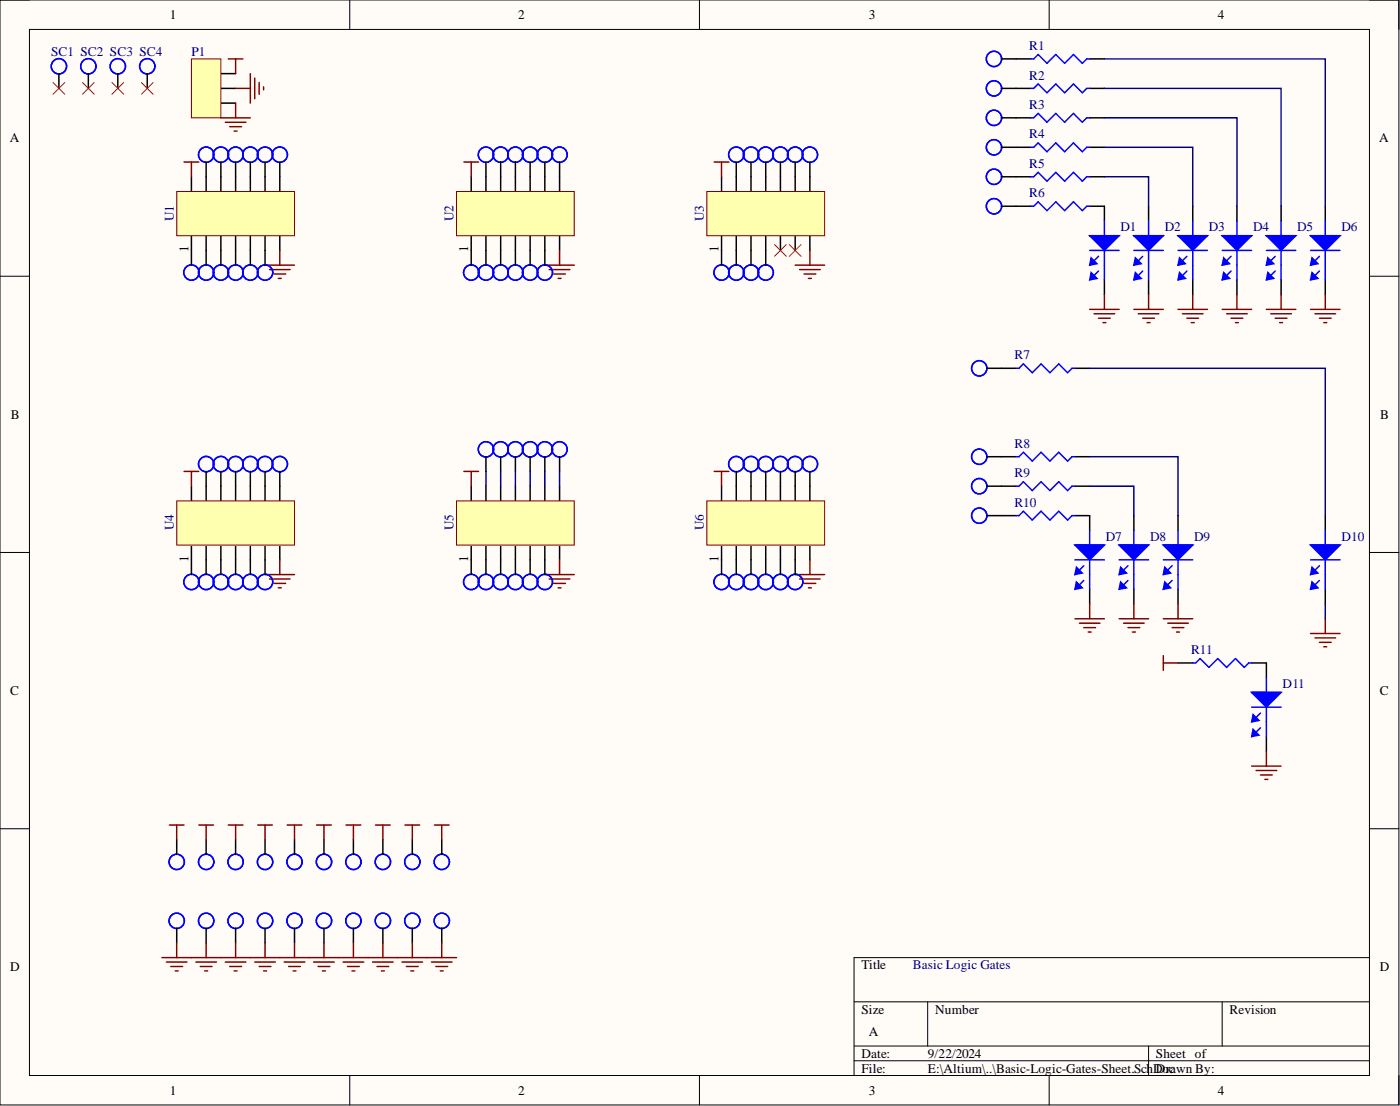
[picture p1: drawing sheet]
<svg xmlns="http://www.w3.org/2000/svg" width="241mm" height="190mm" viewBox="0 0 241 190" stroke-linecap="round" stroke-linejoin="round" font-family="sans-serif">
<path d="M0 0h241.1v190.3h-241.1z" fill-rule="evenodd" fill="#fffcf8"/>
<path d="M0 0h241.1v190.3h-241.1z" fill="none" stroke="#000" stroke-width=".17"/>
<path d="M5.1 5.1h230.9v180.1h-230.9z" fill-rule="evenodd" fill="#fffcf8"/>
<g fill="none" stroke="#000" stroke-width=".17">
<path d="M0 0h5.1M60.3 0v5.1M120.6 0v5.1M180.8 0v5.1M236 0h5.1v5.1M5.1 5.1h230.9v180.1h-230.9zM0 47.6h5.1M236 47.6h5.1M0 95.2h5.1M236 95.2h5.1M0 142.7h5.1M236 142.7h5.1"/>
<path d="M147.2 172.6h88.8M159.9 172.6v7.6M210.7 172.6v7.6M236 164.9h-88.8v20.3M60.3 185.2v5.1M120.6 185.2v5.1M147.2 180.2h88.8M147.2 182.7h88.8M180.8 185.2v5.1M198 180.2v5M241.1 185.2v5.1"/>
</g>
<g fill="none" stroke="#000" stroke-width=".25">
<path d="M81.2 30.4v2.6M83.8 30.4v2.6M86.3 30.4v2.6M88.8 30.4v2.6M91.4 30.4v2.6M93.9 30.4v2.6M96.4 30.4v2.6M81.2 40.6v2.5M83.8 40.6v2.5M86.3 40.6v2.5M88.8 40.6v2.5M91.4 40.6v2.5"/>
<path d="M93.9 40.6v2.5M96.4 40.6v2.5"/>
</g>
<path d="M78.7 33h20.3v7.6h-20.3z" fill-rule="evenodd" fill="#ffffb0"/>
<path d="M78.7 33h20.3v7.6h-20.3z" fill="none" stroke="#800000" stroke-width=".17"/>
<g fill="none" stroke="#000" stroke-width=".25">
<path d="M124.4 30.4v2.6M126.9 30.4v2.6M129.4 30.4v2.6M132 30.4v2.6M134.5 30.4v2.6M137.1 30.4v2.6M139.6 30.4v2.6M124.4 40.6v2.5M126.9 40.6v2.5M129.4 40.6v2.5M132 40.6v2.5M134.5 40.6v2.5"/>
<path d="M137.1 40.6v2.5M139.6 40.6v2.5"/>
</g>
<path d="M121.8 33h20.3v7.6h-20.3z" fill-rule="evenodd" fill="#ffffb0"/>
<path d="M121.8 33h20.3v7.6h-20.3z" fill="none" stroke="#800000" stroke-width=".17"/>
<g fill="none" stroke="#000" stroke-width=".25">
<path d="M33 30.4v2.6M35.5 30.4v2.6M38.1 30.4v2.6M40.6 30.4v2.6M43.1 30.4v2.6M45.7 30.4v2.6M48.2 30.4v2.6M33 40.6v2.5M35.5 40.6v2.5M38.1 40.6v2.5M40.6 40.6v2.5M43.1 40.6v2.5"/>
<path d="M45.7 40.6v2.5M48.2 40.6v2.5"/>
</g>
<path d="M30.5 33h20.3v7.6h-20.3z" fill-rule="evenodd" fill="#ffffb0"/>
<path d="M30.5 33h20.3v7.6h-20.3z" fill="none" stroke="#800000" stroke-width=".17"/>
<g fill="none" stroke="#000" stroke-width=".25">
<path d="M33 83.7v2.6M33 93.9v2.5M35.5 83.7v2.6M35.5 93.9v2.5M38.1 83.7v2.6M38.1 93.9v2.5M40.6 83.7v2.6M40.6 93.9v2.5M43.1 83.7v2.6M43.1 93.9v2.5M45.7 83.7v2.6M45.7 93.9v2.5"/>
<path d="M48.2 83.7v2.6M48.2 93.9v2.5"/>
</g>
<path d="M30.5 86.3h20.3v7.6h-20.3z" fill-rule="evenodd" fill="#ffffb0"/>
<path d="M30.5 86.3h20.3v7.6h-20.3z" fill="none" stroke="#800000" stroke-width=".17"/>
<g fill="none" stroke="#000" stroke-width=".25">
<path d="M81.2 83.7v2.6M81.2 93.9v2.5M83.8 83.7v2.6M83.8 93.9v2.5M86.3 83.7v2.6M86.3 93.9v2.5M88.8 83.7v2.6M88.8 93.9v2.5M91.4 83.7v2.6M91.4 93.9v2.5M93.9 83.7v2.6M93.9 93.9v2.5"/>
<path d="M96.4 83.7v2.6M96.4 93.9v2.5"/>
</g>
<path d="M78.7 86.3h20.3v7.6h-20.3z" fill-rule="evenodd" fill="#ffffb0"/>
<path d="M78.7 86.3h20.3v7.6h-20.3z" fill="none" stroke="#800000" stroke-width=".17"/>
<g fill="none" stroke="#000" stroke-width=".25">
<path d="M124.4 83.7v2.6M124.4 93.9v2.5M126.9 83.7v2.6M126.9 93.9v2.5M129.4 83.7v2.6M129.4 93.9v2.5M132 83.7v2.6M132 93.9v2.5M134.5 83.7v2.6M134.5 93.9v2.5M137.1 83.7v2.6M137.1 93.9v2.5"/>
<path d="M139.6 83.7v2.6M139.6 93.9v2.5"/>
</g>
<path d="M121.8 86.3h20.3v7.6h-20.3z" fill-rule="evenodd" fill="#ffffb0"/>
<path d="M121.8 86.3h20.3v7.6h-20.3z" fill="none" stroke="#800000" stroke-width=".17"/>
<g fill="none" stroke="#800000" stroke-width=".25">
<path d="M45.7 45.7h5.1M46.4 46.4h3.6M47.2 47.2h2M48 48h.5M48.2 43.1v2.6M93.9 45.7h5.1M94.7 46.4h3.5M95.4 47.2h2.1M96.2 48h.5M96.4 43.1v2.6M137.1 45.7h5M137.8 46.4h3.6"/>
<path d="M138.6 47.2h2M139.3 48h.5M139.6 43.1v2.6M45.7 99h5.1M46.4 99.7h3.6M48.2 96.4v2.6M93.9 99h5.1M94.7 99.7h3.5M96.4 96.4v2.6M137.1 99h5M137.8 99.7h3.6M139.6 96.4v2.6"/>
<path d="M47.2 100.5h2M48 101.2h.5M95.4 100.5h2.1M96.2 101.2h.5M138.6 100.5h2M139.3 101.2h.5"/>
</g>
<path d="M190.4 35.5v2.6M190.4 48.2v2.5" fill="none" stroke="#000" stroke-width=".25"/>
<path d="M190.4 38.1v2.5M187.8 40.6h5.1M190.4 45.7v2.5" fill="none" stroke="#00f" stroke-width=".25"/>
<path d="M187.8 40.6h5.1l-2.5 2.5z" fill="#00f"/>
<path d="M187.8 40.6h5.1l-2.5 2.5zM187.8 43.1h5.1M189.3 44.2l-1.5 1.5M190.4 43.1v2.6" fill="none" stroke="#00f" stroke-width=".25"/>
<path d="M188.1 44.4l1 1-1.3 .3z" fill="#00f"/>
<path d="M188.1 44.4l1 1-1.3 .3zM189.3 46.7l-1.5 1.5" fill="none" stroke="#00f" stroke-width=".25"/>
<path d="M188.1 46.9l1 1.1-1.3 .2z" fill="#00f"/>
<path d="M198 38.1v2.5M188.1 46.9l1 1.1-1.3 .2zM195.4 40.6h5.1M198 45.7v2.5" fill="none" stroke="#00f" stroke-width=".25"/>
<path d="M198 35.5v2.6M198 48.2v2.5" fill="none" stroke="#000" stroke-width=".25"/>
<path d="M195.4 40.6h5.1l-2.5 2.5z" fill="#00f"/>
<path d="M195.4 40.6h5.1l-2.5 2.5zM195.4 43.1h5.1M196.9 44.2l-1.5 1.5M198 43.1v2.6" fill="none" stroke="#00f" stroke-width=".25"/>
<path d="M195.7 44.4l1 1-1.3 .3z" fill="#00f"/>
<path d="M195.7 44.4l1 1-1.3 .3zM196.9 46.7l-1.5 1.5" fill="none" stroke="#00f" stroke-width=".25"/>
<path d="M195.7 46.9l1 1.1-1.3 .2z" fill="#00f"/>
<path d="M205.6 38.1v2.5M195.7 46.9l1 1.1-1.3 .2zM203 40.6h5.1M205.6 45.7v2.5" fill="none" stroke="#00f" stroke-width=".25"/>
<path d="M205.6 35.5v2.6M205.6 48.2v2.5" fill="none" stroke="#000" stroke-width=".25"/>
<path d="M203 40.6h5.1l-2.5 2.5z" fill="#00f"/>
<path d="M203 40.6h5.1l-2.5 2.5zM203 43.1h5.1M204.6 44.2l-1.6 1.5M205.6 43.1v2.6" fill="none" stroke="#00f" stroke-width=".25"/>
<path d="M203.3 44.4l1 1-1.3 .3z" fill="#00f"/>
<path d="M203.3 44.4l1 1-1.3 .3zM204.6 46.7l-1.6 1.5" fill="none" stroke="#00f" stroke-width=".25"/>
<path d="M203.3 46.9l1 1.1-1.3 .2z" fill="#00f"/>
<path d="M213.2 38.1v2.5M203.3 46.9l1 1.1-1.3 .2zM210.7 40.6h5M213.2 45.7v2.5" fill="none" stroke="#00f" stroke-width=".25"/>
<path d="M213.2 35.5v2.6M213.2 48.2v2.5" fill="none" stroke="#000" stroke-width=".25"/>
<path d="M210.7 40.6h5l-2.5 2.5z" fill="#00f"/>
<path d="M210.7 40.6h5l-2.5 2.5zM210.7 43.1h5M212.2 44.2l-1.5 1.5M213.2 43.1v2.6" fill="none" stroke="#00f" stroke-width=".25"/>
<path d="M210.9 44.4l1 1-1.2 .3z" fill="#00f"/>
<path d="M210.9 44.4l1 1-1.2 .3zM212.2 46.7l-1.5 1.5" fill="none" stroke="#00f" stroke-width=".25"/>
<path d="M210.9 46.9l1 1.1-1.2 .2z" fill="#00f"/>
<path d="M220.8 38.1v2.5M210.9 46.9l1 1.1-1.2 .2zM218.3 40.6h5M220.8 45.7v2.5" fill="none" stroke="#00f" stroke-width=".25"/>
<path d="M220.8 35.5v2.6M220.8 48.2v2.5" fill="none" stroke="#000" stroke-width=".25"/>
<path d="M218.3 40.6h5l-2.5 2.5z" fill="#00f"/>
<path d="M218.3 40.6h5l-2.5 2.5zM218.3 43.1h5M219.8 44.2l-1.5 1.5M220.8 43.1v2.6" fill="none" stroke="#00f" stroke-width=".25"/>
<path d="M218.5 44.4l1 1-1.2 .3z" fill="#00f"/>
<path d="M218.5 44.4l1 1-1.2 .3zM219.8 46.7l-1.5 1.5" fill="none" stroke="#00f" stroke-width=".25"/>
<path d="M218.5 46.9l1 1.1-1.2 .2z" fill="#00f"/>
<path d="M177.7 15.2h.5l.7-.7 1.6 1.5 1.5-1.5 1.5 1.5 1.5-1.5 1.5 1.5 .8-.8h.5M177.7 35.5h.5l.7-.7 1.6 1.5 1.5-1.5 1.5 1.5 1.5-1.5 1.5 1.5 .8-.8h.5M177.7 20.3h.5l.7-.8 1.6 1.6 1.5-1.6 1.5 1.6 1.5-1.6 1.5 1.6 .8-.8h.5M177.7 25.4h.5l.7-.8 1.6 1.5 1.5-1.5 1.5 1.5 1.5-1.5 1.5 1.5 .8-.7h.5M177.7 30.4h.5l.7-.7 1.6 1.5 1.5-1.5 1.5 1.5 1.5-1.5 1.5 1.5 .8-.8h.5M218.5 46.9l1 1.1-1.2 .2zM185.3 93.9h5.1M187.8 91.4v2.5M187.8 99v2.5" fill="none" stroke="#00f" stroke-width=".25"/>
<g fill="none" stroke="#800000" stroke-width=".25">
<path d="M187.8 53.3h5.1M188.6 54h3.5M189.3 54.8h2.1M190.1 55.6h.5M190.4 50.7v2.6M195.4 53.3h5.1M196.2 54h3.5M196.9 54.8h2.1M197.7 55.6h.5M198 50.7v2.6M203 53.3h5.1M203.8 54h3.6"/>
<path d="M204.6 54.8h2M205.3 55.6h.5M205.6 50.7v2.6M210.7 53.3h5M211.4 54h3.6M212.2 54.8h2M212.9 55.6h.5M213.2 50.7v2.6M218.3 53.3h5M219 54h3.6M219.8 54.8h2M220.6 55.6h.5"/>
<path d="M220.8 50.7v2.6"/>
</g>
<path d="M175.1 15.2h2.6M187.8 15.2h2.6M175.1 35.5h2.6M175.1 20.3h2.6M175.1 25.4h2.6M175.1 30.4h2.6M187.8 35.5h2.6M187.8 20.3h2.6M187.8 25.4h2.6M187.8 30.4h2.6M187.8 88.8v2.6M187.8 101.5v2.5" fill="none" stroke="#000" stroke-width=".25"/>
<path d="M185.3 93.9h5.1l-2.6 2.5z" fill="#00f"/>
<path d="M185.3 93.9h5.1l-2.6 2.5zM185.3 96.4h5.1M186.8 97.4l-1.5 1.6M187.8 96.4v2.6" fill="none" stroke="#00f" stroke-width=".25"/>
<path d="M185.5 97.7l1 1-1.2 .3z" fill="#00f"/>
<path d="M185.5 97.7l1 1-1.2 .3zM186.8 100l-1.5 1.5" fill="none" stroke="#00f" stroke-width=".25"/>
<path d="M185.5 100.2l1 1-1.2 .3z" fill="#00f"/>
<path d="M192.9 93.9h5.1M195.4 91.4v2.5M195.4 99v2.5M185.5 100.2l1 1-1.2 .3z" fill="none" stroke="#00f" stroke-width=".25"/>
<path d="M195.4 88.8v2.6M195.4 101.5v2.5" fill="none" stroke="#000" stroke-width=".25"/>
<path d="M192.9 93.9h5.1l-2.6 2.5z" fill="#00f"/>
<path d="M192.9 93.9h5.1l-2.6 2.5zM192.9 96.4h5.1M194.4 97.4l-1.5 1.6M195.4 96.4v2.6" fill="none" stroke="#00f" stroke-width=".25"/>
<path d="M193.1 97.7l1.1 1-1.3 .3z" fill="#00f"/>
<path d="M193.1 97.7l1.1 1-1.3 .3zM194.4 100l-1.5 1.5" fill="none" stroke="#00f" stroke-width=".25"/>
<path d="M193.1 100.2l1.1 1-1.3 .3z" fill="#00f"/>
<path d="M200.5 93.9h5.1M203 91.4v2.5M203 99v2.5M193.1 100.2l1.1 1-1.3 .3z" fill="none" stroke="#00f" stroke-width=".25"/>
<path d="M203 88.8v2.6M203 101.5v2.5" fill="none" stroke="#000" stroke-width=".25"/>
<path d="M200.5 93.9h5.1l-2.6 2.5z" fill="#00f"/>
<path d="M200.5 93.9h5.1l-2.6 2.5zM200.5 96.4h5.1M202 97.4l-1.5 1.6M203 96.4v2.6" fill="none" stroke="#00f" stroke-width=".25"/>
<path d="M200.8 97.7l1 1-1.3 .3z" fill="#00f"/>
<path d="M200.8 97.7l1 1-1.3 .3zM202 100l-1.5 1.5" fill="none" stroke="#00f" stroke-width=".25"/>
<path d="M200.8 100.2l1 1-1.3 .3z" fill="#00f"/>
<path d="M175.1 78.7h.5l.8-.8 1.5 1.5 1.5-1.5 1.6 1.5 1.5-1.5 1.5 1.5 .8-.7h.5M175.1 88.8h.5l.8-.7 1.5 1.5 1.5-1.5 1.6 1.5 1.5-1.5 1.5 1.5 .8-.8h.5M175.1 83.7h.5l.8-.7 1.5 1.5 1.5-1.5 1.6 1.5 1.5-1.5 1.5 1.5 .8-.8h.5M200.8 100.2l1 1-1.3 .3zM215.7 119.3h5.1M218.3 116.7v2.6M218.3 124.3v2.6" fill="none" stroke="#00f" stroke-width=".25"/>
<g fill="none" stroke="#800000" stroke-width=".25">
<path d="M185.3 106.6h5.1M186 107.3h3.6M186.8 108.1h2M187.6 108.9h.5M187.8 104v2.6M192.9 106.6h5.1M193.7 107.3h3.5M194.4 108.1h2M195.2 108.9h.5M195.4 104v2.6M200.5 106.6h5.1M201.3 107.3h3.5"/>
<path d="M202 108.1h2.1M202.8 108.9h.5M203 104v2.6"/>
</g>
<path d="M172.6 78.7h2.5M185.3 78.7h2.5M172.6 88.8h2.5M172.6 83.7h2.5M185.3 88.8h2.5M185.3 83.7h2.5M218.3 114.2v2.5M218.3 126.9v2.5" fill="none" stroke="#000" stroke-width=".25"/>
<path d="M215.7 119.3h5.1l-2.5 2.5z" fill="#00f"/>
<path d="M215.7 119.3h5.1l-2.5 2.5zM215.7 121.8h5.1M217.3 122.8l-1.6 1.5M218.3 121.8v2.5" fill="none" stroke="#00f" stroke-width=".25"/>
<path d="M216 123.1l1 1-1.3 .2z" fill="#00f"/>
<path d="M216 123.1l1 1-1.3 .2zM217.3 125.4l-1.6 1.5" fill="none" stroke="#00f" stroke-width=".25"/>
<path d="M216 125.6l1 1-1.3 .3z" fill="#00f"/>
<g fill="none" stroke="#00f" stroke-width=".25">
<path d="M225.9 93.9h5.1M228.4 91.4v2.5M228.4 99v2.5M205.6 114.2h.5l.7-.8 1.6 1.6 1.5-1.6 1.5 1.6 1.5-1.6 1.6 1.6 .7-.8h.5M216 125.6l1 1-1.3 .3z"/>
<circle cx="10.2" cy="11.4" r="1.32"/>
<circle cx="15.2" cy="11.4" r="1.32"/>
<circle cx="20.3" cy="11.4" r="1.32"/>
<circle cx="25.4" cy="11.4" r="1.32"/>
<circle cx="35.5" cy="26.6" r="1.32"/>
<circle cx="38.1" cy="26.6" r="1.32"/>
<circle cx="40.6" cy="26.6" r="1.32"/>
<circle cx="43.1" cy="26.6" r="1.32"/>
<circle cx="83.8" cy="26.6" r="1.32"/>
<circle cx="86.3" cy="26.6" r="1.32"/>
<circle cx="88.8" cy="26.6" r="1.32"/>
<circle cx="91.4" cy="26.6" r="1.32"/>
<circle cx="93.9" cy="26.6" r="1.32"/>
<circle cx="126.9" cy="26.6" r="1.32"/>
<circle cx="129.4" cy="26.6" r="1.32"/>
<circle cx="132" cy="26.6" r="1.32"/>
<circle cx="134.5" cy="26.6" r="1.32"/>
<circle cx="137.1" cy="26.6" r="1.32"/>
<circle cx="33" cy="46.9" r="1.32"/>
<circle cx="35.5" cy="46.9" r="1.32"/>
<circle cx="38.1" cy="46.9" r="1.32"/>
<circle cx="40.6" cy="46.9" r="1.32"/>
<circle cx="43.1" cy="46.9" r="1.32"/>
<circle cx="45.7" cy="46.9" r="1.32"/>
<circle cx="81.2" cy="46.9" r="1.32"/>
<circle cx="91.4" cy="46.9" r="1.32"/>
<circle cx="93.9" cy="46.9" r="1.32"/>
<circle cx="35.5" cy="79.9" r="1.32"/>
<circle cx="38.1" cy="79.9" r="1.32"/>
<circle cx="40.6" cy="79.9" r="1.32"/>
<circle cx="43.1" cy="79.9" r="1.32"/>
<circle cx="45.7" cy="79.9" r="1.32"/>
<circle cx="48.2" cy="79.9" r="1.32"/>
<circle cx="83.8" cy="77.4" r="1.32"/>
<circle cx="86.3" cy="77.4" r="1.32"/>
<circle cx="88.8" cy="77.4" r="1.32"/>
<circle cx="91.4" cy="77.4" r="1.32"/>
<circle cx="93.9" cy="77.4" r="1.32"/>
<circle cx="96.4" cy="77.4" r="1.32"/>
<circle cx="126.9" cy="79.9" r="1.32"/>
<circle cx="129.4" cy="79.9" r="1.32"/>
<circle cx="132" cy="79.9" r="1.32"/>
<circle cx="134.5" cy="79.9" r="1.32"/>
<circle cx="137.1" cy="79.9" r="1.32"/>
<circle cx="33" cy="100.2" r="1.32"/>
<circle cx="35.5" cy="100.2" r="1.32"/>
<circle cx="38.1" cy="100.2" r="1.32"/>
<circle cx="40.6" cy="100.2" r="1.32"/>
<circle cx="43.1" cy="100.2" r="1.32"/>
<circle cx="45.7" cy="100.2" r="1.32"/>
<circle cx="81.2" cy="100.2" r="1.32"/>
<circle cx="83.8" cy="100.2" r="1.32"/>
<circle cx="86.3" cy="100.2" r="1.32"/>
<circle cx="88.8" cy="100.2" r="1.32"/>
<circle cx="91.4" cy="100.2" r="1.32"/>
<circle cx="30.5" cy="158.6" r="1.32"/>
<circle cx="30.5" cy="148.5" r="1.32"/>
<circle cx="35.5" cy="158.6" r="1.32"/>
<circle cx="35.5" cy="148.5" r="1.32"/>
<circle cx="40.6" cy="158.6" r="1.32"/>
<circle cx="40.6" cy="148.5" r="1.32"/>
<circle cx="45.7" cy="158.6" r="1.32"/>
<circle cx="45.7" cy="148.5" r="1.32"/>
<circle cx="50.8" cy="158.6" r="1.32"/>
<circle cx="50.8" cy="148.5" r="1.32"/>
<circle cx="55.8" cy="158.6" r="1.32"/>
<circle cx="55.8" cy="148.5" r="1.32"/>
<circle cx="60.9" cy="158.6" r="1.32"/>
<circle cx="60.9" cy="148.5" r="1.32"/>
<circle cx="66" cy="158.6" r="1.32"/>
<circle cx="66" cy="148.5" r="1.32"/>
<circle cx="71.1" cy="158.6" r="1.32"/>
<circle cx="71.1" cy="148.5" r="1.32"/>
<circle cx="76.1" cy="158.6" r="1.32"/>
<circle cx="76.1" cy="148.5" r="1.32"/>
</g>
<g fill="none" stroke="#800000" stroke-width=".25">
<path d="M31.7 27.9h2.6M33 27.9v2.5M79.9 27.9h2.6M81.2 27.9v2.5M123.1 27.9h2.5M124.4 27.9v2.5M31.7 81.2h2.6M33 81.2v2.5M79.9 81.2h2.6M81.2 81.2v2.5M123.1 81.2h2.5M124.4 81.2v2.5"/>
<path d="M200.5 112.9v2.6M200.5 114.2h2.5M215.7 132h5.1M216.5 132.7h3.5M217.3 133.5h2M218 134.2h.5M218.3 129.4v2.6M29.2 142.1h2.5M30.5 142.1v2.5M34.3 142.1h2.5M35.5 142.1v2.5M39.3 142.1h2.6"/>
<path d="M40.6 142.1v2.5M44.4 142.1h2.6M45.7 142.1v2.5M49.5 142.1h2.5M50.8 142.1v2.5M54.6 142.1h2.5M55.8 142.1v2.5M59.6 142.1h2.6M60.9 142.1v2.5M64.7 142.1h2.6M66 142.1v2.5M69.8 142.1h2.5"/>
<path d="M71.1 142.1v2.5M74.9 142.1h2.5M76.1 142.1v2.5M27.9 164.9h50.8M28.7 165.7h3.5M29.4 166.5h2.1M30.2 167.2h.5M30.5 162.4v2.5M33.8 165.7h3.5M34.5 166.5h2M35.3 167.2h.5M35.5 162.4v2.5"/>
<path d="M38.8 165.7h3.6M39.6 166.5h2M40.4 167.2h.5M40.6 162.4v2.5M43.9 165.7h3.6M44.7 166.5h2M45.4 167.2h.5M45.7 162.4v2.5M49 165.7h3.5M49.7 166.5h2.1M50.5 167.2h.5M50.8 162.4v2.5"/>
<path d="M54.1 165.7h3.5M54.8 166.5h2.1M55.6 167.2h.5M55.8 162.4v2.5M59.1 165.7h3.6M59.9 166.5h2M60.7 167.2h.5M60.9 162.4v2.5M64.2 165.7h3.6M65 166.5h2M65.7 167.2h.5M66 162.4v2.5"/>
<path d="M69.3 165.7h3.5M70 166.5h2.1M70.8 167.2h.5M71.1 162.4v2.5M74.4 165.7h3.5M75.1 166.5h2.1M75.9 167.2h.5M76.1 162.4v2.5"/>
</g>
<g fill="none" stroke="#000" stroke-width=".25">
<path d="M10.2 12.7v2.5M15.2 12.7v2.5M20.3 12.7v2.5M25.4 12.7v2.5M35.5 27.9v2.5M38.1 27.9v2.5M40.6 27.9v2.5M43.1 27.9v2.5M83.8 27.9v2.5M86.3 27.9v2.5M88.8 27.9v2.5M91.4 27.9v2.5"/>
<path d="M93.9 27.9v2.5M126.9 27.9v2.5M129.4 27.9v2.5M132 27.9v2.5M134.5 27.9v2.5M137.1 27.9v2.5M33 43.1v2.6M35.5 43.1v2.6M38.1 43.1v2.6M40.6 43.1v2.6M43.1 43.1v2.6M45.7 43.1v2.6"/>
<path d="M81.2 43.1v2.6M91.4 43.1v2.6M93.9 43.1v2.6M83.8 78.7v2.5M86.3 78.7v2.5M88.8 78.7v2.5M91.4 78.7v2.5M93.9 78.7v2.5M96.4 78.7v2.5M33 96.4v2.6M35.5 81.2v2.5M35.5 96.4v2.6"/>
<path d="M38.1 81.2v2.5M38.1 96.4v2.6M40.6 81.2v2.5M40.6 96.4v2.6M43.1 81.2v2.5M43.1 96.4v2.6M45.7 81.2v2.5M45.7 96.4v2.6M48.2 81.2v2.5M81.2 96.4v2.6M83.8 96.4v2.6M86.3 96.4v2.6"/>
<path d="M88.8 96.4v2.6M91.4 96.4v2.6M126.9 81.2v2.5M129.4 81.2v2.5M132 81.2v2.5M134.5 81.2v2.5M137.1 81.2v2.5M228.4 88.8v2.6M203 114.2h2.6M215.7 114.2h2.6M228.4 101.5v2.5M30.5 144.6v2.6"/>
<path d="M30.5 159.9v2.5M35.5 144.6v2.6M35.5 159.9v2.5M40.6 144.6v2.6M40.6 159.9v2.5M45.7 144.6v2.6M45.7 159.9v2.5M50.8 144.6v2.6M50.8 159.9v2.5M55.8 144.6v2.6M55.8 159.9v2.5M60.9 144.6v2.6"/>
<path d="M60.9 159.9v2.5M66 144.6v2.6M66 159.9v2.5M71.1 144.6v2.6M71.1 159.9v2.5M76.1 144.6v2.6M76.1 159.9v2.5"/>
</g>
<path d="M9.1 14.2l2.1 2M11.2 14.2l-2.1 2M14.2 14.2l2 2M16.2 14.2l-2 2M19.3 14.2l2 2M21.3 14.2l-2 2M24.4 14.2l2 2M26.4 14.2l-2 2" fill="none" stroke="#f00" stroke-width=".17"/>
<path d="M225.9 93.9h5.1l-2.6 2.5z" fill="#00f"/>
<path d="M225.9 93.9h5.1l-2.6 2.5zM225.9 96.4h5.1M227.4 97.4l-1.5 1.6M228.4 96.4v2.6" fill="none" stroke="#00f" stroke-width=".25"/>
<path d="M226.1 97.7l1.1 1-1.3 .3z" fill="#00f"/>
<path d="M226.1 97.7l1.1 1-1.3 .3zM227.4 100l-1.5 1.5" fill="none" stroke="#00f" stroke-width=".25"/>
<path d="M226.1 100.2l1.1 1-1.3 .3z" fill="#00f"/>
<path d="M228.4 38.1v2.5M225.9 40.6h5.1M228.4 45.7v2.5M226.1 100.2l1.1 1-1.3 .3z" fill="none" stroke="#00f" stroke-width=".25"/>
<path d="M228.4 35.5v2.6M228.4 48.2v2.5" fill="none" stroke="#000" stroke-width=".25"/>
<path d="M225.9 40.6h5.1l-2.6 2.5z" fill="#00f"/>
<path d="M225.9 40.6h5.1l-2.6 2.5zM225.9 43.1h5.1M227.4 44.2l-1.5 1.5M228.4 43.1v2.6" fill="none" stroke="#00f" stroke-width=".25"/>
<path d="M226.1 44.4l1.1 1-1.3 .3z" fill="#00f"/>
<path d="M226.1 44.4l1.1 1-1.3 .3zM227.4 46.7l-1.5 1.5" fill="none" stroke="#00f" stroke-width=".25"/>
<path d="M226.1 46.9l1.1 1.1-1.3 .2z" fill="#00f"/>
<g fill="none" stroke="#00f" stroke-width=".25">
<path d="M177.7 10.1h.5l.7-.7 1.6 1.5 1.5-1.5 1.5 1.5 1.5-1.5 1.5 1.5 .8-.8h.5M226.1 46.9l1.1 1.1-1.3 .2zM175.1 63.4h.5l.8-.7 1.5 1.5 1.5-1.5 1.6 1.5 1.5-1.5 1.5 1.5 .8-.8h.5"/>
<circle cx="171.3" cy="10.1" r="1.32"/>
<circle cx="171.3" cy="15.2" r="1.32"/>
<circle cx="45.7" cy="26.6" r="1.32"/>
<circle cx="48.2" cy="26.6" r="1.32"/>
<circle cx="96.4" cy="26.6" r="1.32"/>
<circle cx="139.6" cy="26.6" r="1.32"/>
<circle cx="171.3" cy="20.3" r="1.32"/>
<circle cx="171.3" cy="25.4" r="1.32"/>
<circle cx="171.3" cy="35.5" r="1.32"/>
<circle cx="171.3" cy="30.4" r="1.32"/>
<circle cx="83.8" cy="46.9" r="1.32"/>
<circle cx="86.3" cy="46.9" r="1.32"/>
<circle cx="88.8" cy="46.9" r="1.32"/>
<circle cx="139.6" cy="79.9" r="1.32"/>
<circle cx="168.8" cy="63.4" r="1.32"/>
<circle cx="168.8" cy="78.7" r="1.32"/>
<circle cx="168.8" cy="83.7" r="1.32"/>
<circle cx="168.8" cy="88.8" r="1.32"/>
<circle cx="93.9" cy="100.2" r="1.32"/>
<circle cx="124.4" cy="100.2" r="1.32"/>
<circle cx="126.9" cy="100.2" r="1.32"/>
<circle cx="129.4" cy="100.2" r="1.32"/>
<circle cx="132" cy="100.2" r="1.32"/>
<circle cx="134.5" cy="100.2" r="1.32"/>
<circle cx="137.1" cy="100.2" r="1.32"/>
</g>
<path d="M225.9 53.3h5.1M226.6 54h3.6M227.4 54.8h2M228.2 55.6h.5M228.4 50.7v2.6M225.9 109.1h5.1M226.6 109.9h3.6M227.4 110.6h2M228.2 111.4h.5M228.4 106.6v2.5" fill="none" stroke="#800000" stroke-width=".25"/>
<g fill="none" stroke="#000" stroke-width=".25">
<path d="M38.1 15.2h2.5M38.1 12.7h2.5M38.1 17.8h2.5M172.6 10.1h5.1M172.6 15.2h2.5M187.8 10.1h2.6M45.7 27.9v2.5M48.2 27.9v2.5M96.4 27.9v2.5M139.6 27.9v2.5M172.6 20.3h2.5M172.6 25.4h2.5"/>
<path d="M172.6 30.4h2.5M172.6 35.5h2.5M83.8 43.1v2.6M86.3 43.1v2.6M88.8 43.1v2.6M170 63.4h5.1M170 78.7h2.6M185.3 63.4h2.5M93.9 96.4v2.6M124.4 96.4v2.6M126.9 96.4v2.6M129.4 96.4v2.6"/>
<path d="M132 96.4v2.6M134.5 96.4v2.6M137.1 96.4v2.6M139.6 81.2v2.5M170 83.7h2.6M170 88.8h2.6"/>
</g>
<path d="M133.5 42.1l2 2.1M135.5 42.1l-2 2.1M136 42.1l2.1 2.1M138.1 42.1l-2.1 2.1" fill="none" stroke="#f00" stroke-width=".17"/>
<path d="M33 10.1h5.1v10.2h-5.1z" fill-rule="evenodd" fill="#ffffb0"/>
<path d="M33 10.1h5.1v10.2h-5.1z" fill="none" stroke="#800000" stroke-width=".17"/>
<g fill="none" stroke="#00f" stroke-width=".25">
<circle cx="124.4" cy="46.9" r="1.32"/>
<circle cx="126.9" cy="46.9" r="1.32"/>
<circle cx="129.4" cy="46.9" r="1.32"/>
<circle cx="132" cy="46.9" r="1.32"/>
</g>
<path d="M124.4 43.1v2.6M126.9 43.1v2.6M129.4 43.1v2.6M132 43.1v2.6" fill="none" stroke="#000" stroke-width=".25"/>
<path d="M39.3 10.1h2.6M40.6 10.1v2.6M40.6 17.8v2.5M40.6 15.2h2.5M43.1 12.7v5.1M43.9 13.4v3.6M44.7 14.2v2M45.4 15v.5M38.1 20.3h5M38.8 21.1h3.6M39.6 21.8h2M40.4 22.6h.5" fill="none" stroke="#800000" stroke-width=".25"/>
<g fill="none" stroke="#000080" stroke-width=".25">
<path d="M190.4 15.2h30.4v20.3M190.4 10.1h38v25.4M190.4 30.4h7.6v5.1M190.4 25.4h15.2v10.1M190.4 20.3h22.8v15.2M187.8 78.7h15.2v10.1M187.8 63.4h40.6v25.4M83.8 81.2v2.5M86.3 81.2v2.5M88.8 81.2v2.5M91.4 81.2v2.5M93.9 81.2v2.5"/>
<path d="M96.4 81.2v2.5M187.8 83.7h7.6v5.1M228.4 104v2.6"/>
</g>
<g font-size="2.3">
<text x="29.3" y="3.3">1</text>
<text x="89.3" y="3.3">2</text>
<text x="149.7" y="3.3">3</text>
<text x="209.9" y="3.3">4</text>
<text x="1.7" y="24.5">A</text>
<text x="237.7" y="24.5">A</text>
<text x="32.5" y="43.5" transform="rotate(-90 32.5 43.5)">1</text>
<text x="80.7" y="43.5" transform="rotate(-90 80.7 43.5)">1</text>
<text x="123.9" y="43.5" transform="rotate(-90 123.9 43.5)">1</text>
<text x="1.9" y="72.2">B</text>
<text x="237.9" y="72.2">B</text>
<text x="32.5" y="96.8" transform="rotate(-90 32.5 96.8)">1</text>
<text x="80.7" y="96.8" transform="rotate(-90 80.7 96.8)">1</text>
<text x="123.9" y="96.8" transform="rotate(-90 123.9 96.8)">1</text>
<text x="1.8" y="119.7">C</text>
<text x="237.8" y="119.7">C</text>
<text x="1.8" y="167.3">D</text>
<text x="148.5" y="167">Title</text>
<text x="237.8" y="167.3">D</text>
<text x="148.5" y="174.6">Size</text>
<text x="149.7" y="178.4">A</text>
<text x="161.2" y="174.6">Number</text>
<text x="211.9" y="174.6">Revision</text>
<text x="148.5" y="182.2">Date:</text>
<text x="148.5" y="184.7">File:</text>
<text x="159.9" y="182.2">9/22/2024</text>
<text x="159.9" y="184.7">E:\Altium\..\Basic-Logic-Gates-Sheet.SchDoc</text>
<text x="199.2" y="182.2">Sheet of</text>
<text x="199.2" y="184.7">Drawn By:</text>
<text x="29.3" y="188.5">1</text>
<text x="89.3" y="188.5">2</text>
<text x="149.7" y="188.5">3</text>
<text x="209.9" y="188.5">4</text>
</g>
<g font-size="2.3" fill="#000080">
<text x="8.8" y="9.6">SC1 SC2 SC3 SC4</text>
<text x="33" y="9.6">P1</text>
<text x="177.4" y="8.6">R1</text>
<text x="177.4" y="13.7">R2</text>
<text x="177.4" y="18.8">R3</text>
<text x="177.4" y="23.8">R4</text>
<text x="177.4" y="28.9">R5</text>
<text x="177.4" y="34">R6</text>
<text x="29.9" y="38.1" transform="rotate(-90 29.9 38.1)">U1</text>
<text x="78.2" y="38.1" transform="rotate(-90 78.2 38.1)">U2</text>
<text x="121.3" y="38.1" transform="rotate(-90 121.3 38.1)">U3</text>
<text x="193.1" y="39.8">D1</text>
<text x="200.8" y="39.8">D2</text>
<text x="208.4" y="39.8">D3</text>
<text x="216" y="39.8">D4</text>
<text x="223.6" y="39.8">D5</text>
<text x="231.2" y="39.8">D6</text>
<text x="174.9" y="61.9">R7</text>
<text x="174.9" y="77.1">R8</text>
<text x="174.9" y="82.2">R9</text>
<text x="174.9" y="87.3">R10</text>
<text x="29.9" y="91.4" transform="rotate(-90 29.9 91.4)">U4</text>
<text x="78.2" y="91.4" transform="rotate(-90 78.2 91.4)">U5</text>
<text x="121.3" y="91.4" transform="rotate(-90 121.3 91.4)">U6</text>
<text x="190.6" y="93.1">D7</text>
<text x="198.2" y="93.1">D8</text>
<text x="205.8" y="93.1">D9</text>
<text x="231.2" y="93.1">D10</text>
<text x="205.3" y="112.7">R11</text>
<text x="221.1" y="118.5">D11</text>
<text x="157.4" y="167">Basic Logic Gates</text>
</g>
</svg>
